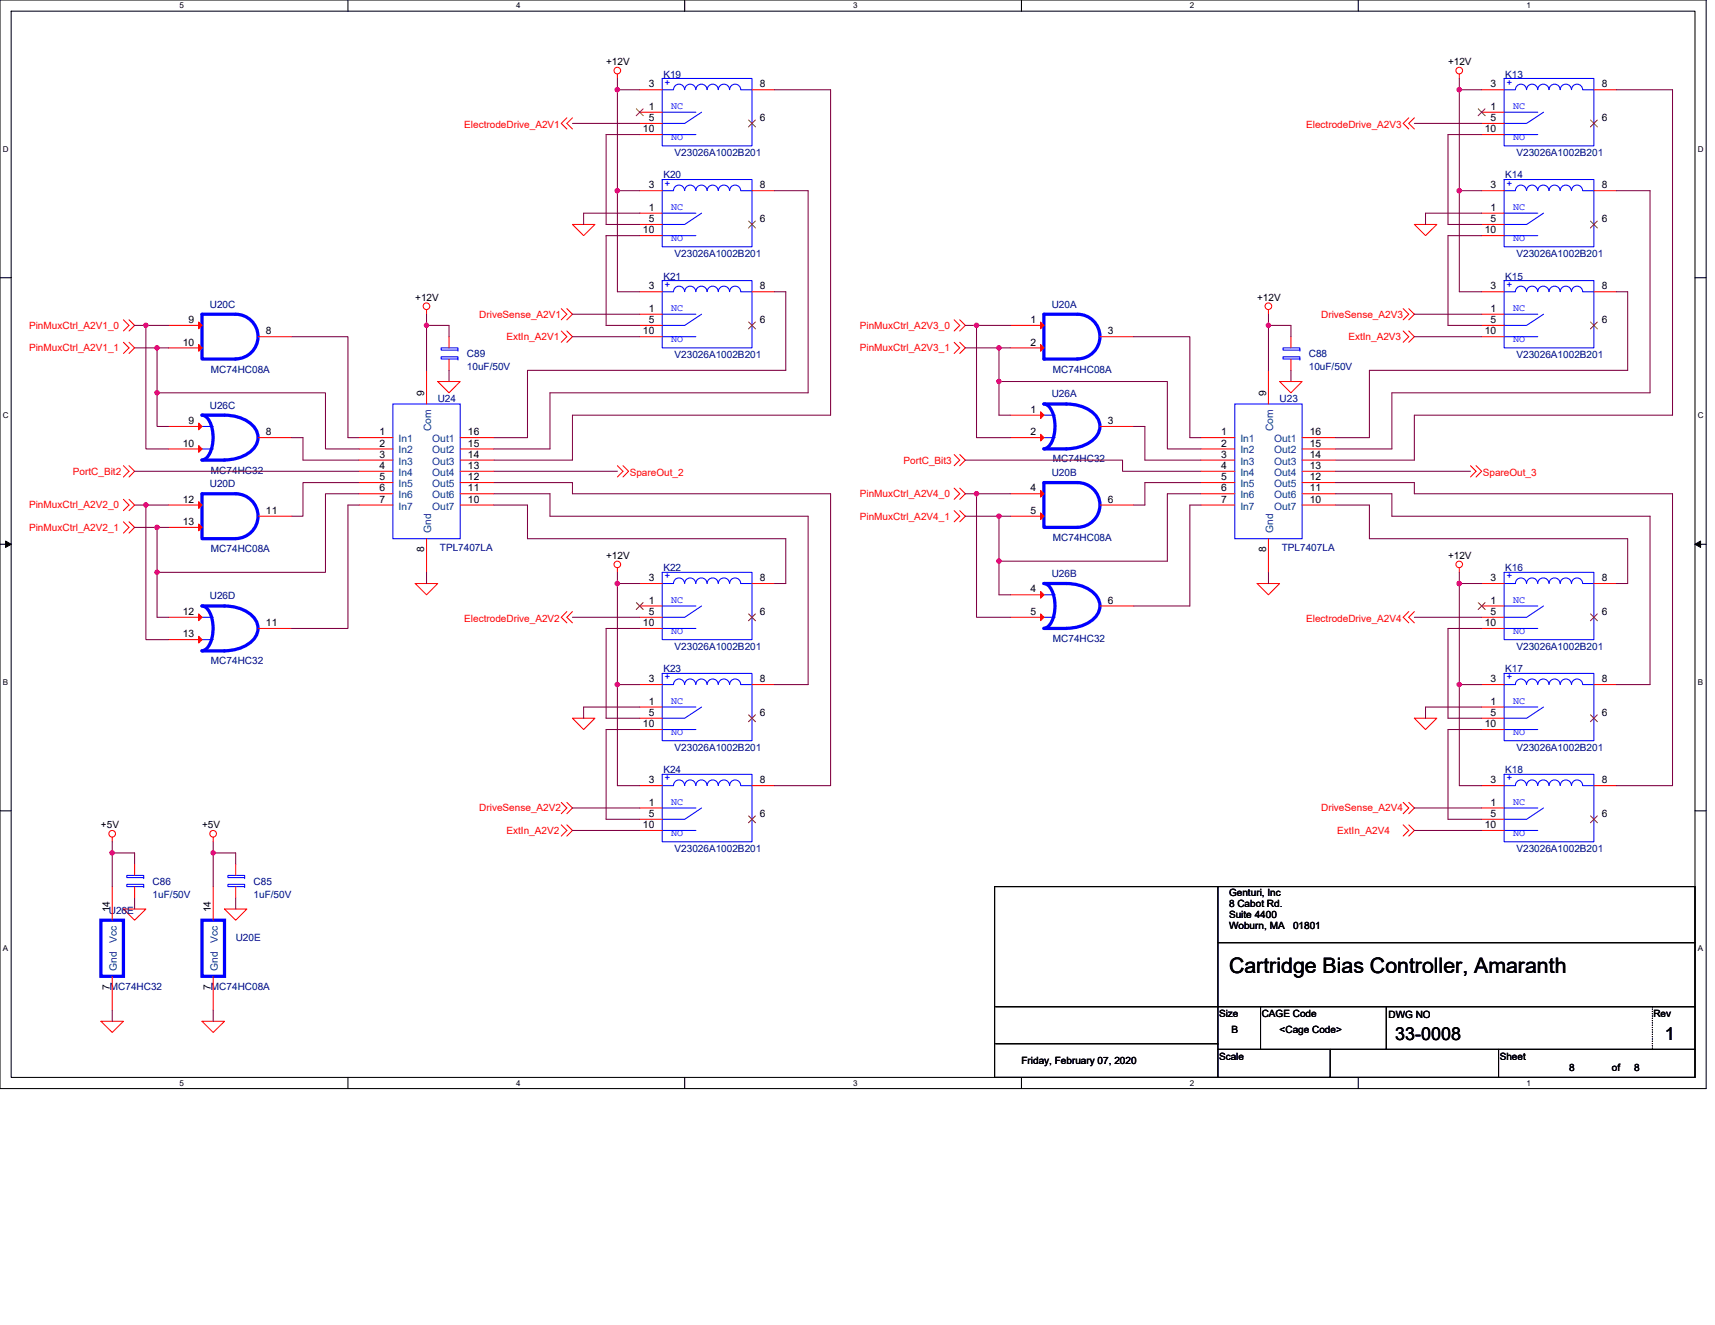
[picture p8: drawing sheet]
<svg xmlns="http://www.w3.org/2000/svg" width="279mm" height="216mm" viewBox="0 0 279 216" stroke-linecap="round" stroke-linejoin="round" font-family="sans-serif">
<path d="M0 0h278v177.4h-278zM1.8 1.8h274.3v173.8h-274.3z" fill="none" stroke="#000" stroke-width=".17"/>
<g fill="#fff">
<path d="M29.3 .2h.7v1.5h-.7z"/>
<path d="M29.3 175.7h.7v1.5h-.7z"/>
</g>
<path d="M56.7 0v1.8M56.7 175.6v1.8" fill="none" stroke="#000" stroke-width=".17"/>
<g fill="#fff">
<path d="M84.1 .2h.7v1.5h-.7z"/>
<path d="M84.1 175.7h.7v1.5h-.7z"/>
</g>
<path d="M111.5 0v1.8M111.5 175.6v1.8" fill="none" stroke="#000" stroke-width=".17"/>
<g fill="#fff">
<path d="M139 .2h.7v1.5h-.7z"/>
<path d="M139 175.7h.7v1.5h-.7z"/>
</g>
<path d="M166.4 0v1.8M166.4 175.6v1.8" fill="none" stroke="#000" stroke-width=".17"/>
<g fill="#fff">
<path d="M193.8 .2h.8v1.5h-.8z"/>
<path d="M193.8 175.7h.8v1.5h-.8z"/>
</g>
<path d="M221.3 0v1.8M221.3 175.6v1.8" fill="none" stroke="#000" stroke-width=".17"/>
<g fill="#fff">
<path d="M248.7 .2h.7v1.5h-.7z"/>
<path d="M248.7 175.7h.7v1.5h-.7z"/>
<path d="M.5 23.5h.9v1.5h-.9z"/>
<path d="M276.6 23.5h1v1.5h-1z"/>
<path d="M.5 67h.9v1.4h-.9z"/>
<path d="M276.6 67h1v1.4h-1z"/>
</g>
<path d="M0 45.3h1.8M276.1 45.3h1.9" fill="none" stroke="#000" stroke-width=".17"/>
<g fill="#fff">
<path d="M.5 110.4h.8v1.5h-.8z"/>
<path d="M276.6 110.4h.9v1.5h-.9z"/>
</g>
<path d="M0 88.7h1.8M276.1 88.7h1.9" fill="none" stroke="#000" stroke-width=".17"/>
<path d="M.9 88.2l.9 .5-.9 .5zM276.1 88.7l1-.5v1z" fill="#000" stroke="#000" stroke-width=".16"/>
<g fill="#fff">
<path d="M.5 153.8h.8v1.5h-.8z"/>
<path d="M276.6 153.8h.9v1.5h-.9z"/>
</g>
<path d="M0 132.1h1.8M276.1 132.1h1.9M162 144.5h114.1v31.1h-114.1zM198.4 153.6h77.7M198.4 144.5v31.1M162.2 170.1h36.2M162.2 164h113.9M198.4 171h77.7M205.4 164v7M216.7 171v4.6M225.8 164v7M244.1 171v4.6" fill="none" stroke="#000" stroke-width=".17"/>
<g fill="none" stroke="#f00" stroke-width=".17">
<path d="M92.4 19.2l-1 .9 1 .9M93.3 19.2l-.9 .9 .9 .9M100.6 12.1v.7M104.2 18.3h3.7M104.2 14.6h3.7M122.5 14.6h3.7M229.5 19.2l-.9 .9 .9 .9M230.4 19.2l-.9 .9 .9 .9M237.7 12.1v.7M241.4 18.3h3.6M241.4 14.6h3.6M259.7 14.6h3.6"/>
<path d="M93.3 36.6h3.6l-1.8 1.8zM104.2 20.1h3.7M104.2 21.9h3.7M104.2 34.7h3.7M104.2 31.1h3.7M104.2 36.6h3.7M104.2 38.4h3.7M122.5 20.1h.1M122.5 36.6h.1M122.5 31.1h3.7M230.4 36.6h3.7l-1.9 1.8zM241.4 34.7h3.6"/>
<path d="M241.4 31.1h3.6M241.4 36.6h3.6M241.4 38.4h3.6M241.4 20.1h3.6M241.4 21.9h3.6M259.7 36.6h.1M259.7 31.1h3.6M259.7 20.1h.1M20.1 52.1l.9 .9-.9 .9M20.1 55.8l.9 .9-.9 .9M21 52.1l.9 .9-.9 .9M21 55.8l.9 .9-.9 .9"/>
<path d="M27.4 53h5.5M27.4 56.7h5.5M42.1 54.9h5.4M69.5 50.5v.7M73.2 58.5v1.8M73.2 54.9v1.8M91.4 50.3l1 .9-1 .9M91.4 53.9l1 1-1 .9M92.4 50.3l.9 .9-.9 .9M92.4 53.9l.9 1-.9 .9M104.2 51.2h3.7M104.2 47.5h3.7"/>
<path d="M104.2 53h3.7M104.2 54.9h3.7M122.5 53h.1M122.5 47.5h3.7M155.4 52.1l1 .9-1 .9M155.4 55.8l1 .9-1 .9M156.4 52.1l.9 .9-.9 .9M156.4 55.8l.9 .9-.9 .9M164.6 53h5.5M164.6 56.7h5.5M179.2 54.9h5.5M206.7 50.5v.7"/>
<path d="M210.3 58.5v1.8M210.3 54.9v1.8M228.6 50.3l.9 .9-.9 .9M228.6 53.9l.9 1-.9 .9M229.5 50.3l.9 .9-.9 .9M229.5 53.9l.9 1-.9 .9M241.4 51.2h3.6M241.4 47.5h3.6M241.4 53h3.6M241.4 54.9h3.6M259.7 53h.1M259.7 47.5h3.6"/>
<path d="M20.1 75.9l.9 .9-.9 .9M21 75.9l.9 .9-.9 .9M27.4 69.5h5.5M27.4 73.2h5.5M42.1 71.3h5.4M58.5 71.3h5.5M58.5 73.2h5.5M58.5 75h5.5M58.5 76.8h5.5M58.5 78.6h5.5M69.5 60.3v5.5M71.3 62.2h3.7l-1.8 1.8z"/>
<path d="M75 78.6h5.5M75 76.8h5.5M75 75h5.5M75 73.2h5.5M75 71.3h5.5M100.6 75.9l.9 .9-.9 .9M101.5 75.9l.9 .9-.9 .9M155.4 79.5l1 1-1 .9M155.4 74.1l1 .9-1 .9M156.4 79.5l.9 1-.9 .9M156.4 74.1l.9 .9-.9 .9M164.6 67.6h5.5"/>
<path d="M164.6 71.3h5.5M179.2 69.5h5.5M195.7 71.3h5.5M195.7 73.2h5.5M195.7 75h5.5M195.7 76.8h5.5M195.7 78.6h5.5M206.7 60.3v5.5M208.5 62.2h3.6l-1.8 1.8zM212.1 78.6h5.5M212.1 76.8h5.5M212.1 75h5.5"/>
<path d="M212.1 73.2h5.5M212.1 71.3h5.5M239.6 75.9l.9 .9-.9 .9M240.5 75.9l.9 .9-.9 .9M20.1 81.4l.9 .9-.9 .9M20.1 85l.9 .9-.9 1M21 81.4l.9 .9-.9 .9M21 85l.9 .9-.9 1M27.4 82.3h5.5M27.4 85.9h5.5M42.1 84.1h5.4M58.5 80.5h5.5"/>
<path d="M58.5 82.3h5.5M67.6 95.1h3.7l-1.8 1.8zM69.5 87.8v5.5M75 82.3h5.5M75 80.5h5.5M92.4 99.7l-1 .9 1 .9M93.3 99.7l-.9 .9 .9 .9M100.6 92.5v.8M104.2 98.7h3.7M104.2 95.1h3.7M122.5 95.1h3.7M155.4 83.2l1 .9-1 .9"/>
<path d="M156.4 83.2l.9 .9-.9 .9M164.6 80.5h5.5M164.6 84.1h5.5M164.6 96.9h5.5M179.2 82.3h5.5M179.2 98.7h5.5M195.7 80.5h5.5M195.7 82.3h5.5M204.8 95.1h3.7l-1.8 1.8zM206.7 87.8v5.5M212.1 82.3h5.5M212.1 80.5h5.5"/>
<path d="M229.5 99.7l-.9 .9 .9 .9M230.4 99.7l-.9 .9 .9 .9M237.7 92.5v.8M241.4 98.7h3.6M241.4 95.1h3.6M259.7 95.1h3.6M27.4 100.6h5.5M27.4 104.2h5.5M42.1 102.4h5.4M93.3 117h3.6l-1.8 1.9zM104.2 115.2h3.7M104.2 111.5h3.7"/>
<path d="M104.2 117h3.7M104.2 118.9h3.7M104.2 100.6h3.7M104.2 102.4h3.7M122.5 117h.1M122.5 111.5h3.7M122.5 100.6h.1M164.6 100.6h5.5M230.4 117h3.7l-1.9 1.9zM241.4 115.2h3.6M241.4 111.5h3.6M241.4 117h3.6"/>
<path d="M241.4 118.9h3.6M241.4 100.6h3.6M241.4 102.4h3.6M259.7 117h.1M259.7 111.5h3.6M259.7 100.6h.1M18.3 136.4v.8M34.7 136.4v.8M91.4 130.7l1 1-1 .9M91.4 134.4l1 .9-1 .9M92.4 130.7l.9 1-.9 .9M92.4 134.4l.9 .9-.9 .9"/>
<path d="M104.2 131.7h3.7M104.2 128h3.7M104.2 133.5h3.7M104.2 135.3h3.7M122.5 133.5h.1M122.5 128h3.7M228.6 130.7l.9 1-.9 .9M228.6 134.4l.9 .9-.9 .9M229.5 130.7l.9 1-.9 .9M229.5 134.4l.9 .9-.9 .9M241.4 131.7h3.6M241.4 128h3.6"/>
<path d="M241.4 133.5h3.6M241.4 135.3h3.6M259.7 133.5h.1M259.7 128h3.6M18.3 144.5v5.4M18.3 159.1v5.5M20.1 148.1h3.7l-1.9 1.8zM21.9 144.5v1.8M21.9 140.8v1.8M34.7 144.5v5.4M34.7 159.1v5.5M36.6 148.1h3.6l-1.8 1.8z"/>
<path d="M38.4 144.5v1.8M38.4 140.8v1.8M16.4 166.4h3.7l-1.8 1.8zM32.9 166.4h3.7l-1.9 1.8z"/>
<circle cx="100.6" cy="11.5" r=".54"/>
<circle cx="237.7" cy="11.5" r=".54"/>
<circle cx="69.5" cy="49.9" r=".54"/>
<circle cx="206.6" cy="49.9" r=".54"/>
<circle cx="100.6" cy="92" r=".54"/>
<circle cx="237.7" cy="92" r=".54"/>
<circle cx="18.3" cy="135.9" r=".54"/>
<circle cx="34.7" cy="135.9" r=".54"/>
</g>
<path d="M269.2 164v7M269.2 171h.1" fill="none" stroke="#000" stroke-width=".17" stroke-dasharray="0 .3"/>
<g fill="none" stroke="#00f" stroke-width=".17">
<path d="M107.9 18.3h5.5M107.9 12.8h14.6v11h-14.6zM107.9 18.3h.1M107.9 14.6h.1M111.5 14.6a.9 .9 0 0 0-.9-.9 .9 .9 0 0 0-.9 .9h-1.8M111.5 14.6a.9 .9 0 0 1 .9-.9 .9 .9 0 0 1 .9 .9 .92 .92 0 0 1 1-.9 .92 .92 0 0 1 .9 .9M114.3 18.3l-2.8 1.8h-3.6M115.2 14.6a.9 .9 0 0 1 .9-.9 .9 .9 0 0 1 .9 .9 .92 .92 0 0 1 .9-.9 .92 .92 0 0 1 1 .9M118.9 14.6a.91 .91 0 0 1 .9-.9 .91 .91 0 0 1 .9 .9h1.8M122.5 14.6h.1M122.5 18.3h.1M245 18.3h5.5"/>
<path d="M245 12.8h14.7v11h-14.7zM245 18.3h.1M245 14.6h.1M251.5 18.3l-2.8 1.8h-3.7M257.8 14.6a.91 .91 0 0 0-.9-.9 .91 .91 0 0 0-.9 .9 .92 .92 0 0 0-.9-.9 .92 .92 0 0 0-.9 .9 .91 .91 0 0 0-.9-.9 .91 .91 0 0 0-1 .9 .92 .92 0 0 0-.9-.9 .92 .92 0 0 0-.9 .9 .91 .91 0 0 0-.9-.9 .91 .91 0 0 0-.9 .9 .9 .9 0 0 0-.9-.9 .9 .9 0 0 0-.9 .9h-1.9M257.9 14.6h1.8M259.7 14.6h.1M259.7 18.3h.1M107.9 21.9h5.5M107.9 20.1h.1M107.9 21.9h.1M107.9 34.7h5.5"/>
<path d="M107.9 29.3h14.6v10.9h-14.6zM107.9 38.4h5.5M107.9 34.7h.1M107.9 31.1h.1M107.9 36.6h.1M107.9 38.4h.1M107.9 31.1h1.8M109.7 31.1a.9 .9 0 0 1 .9-.9 .9 .9 0 0 1 .9 .9M111.5 31.1a.9 .9 0 0 1 .9-.9 .9 .9 0 0 1 .9 .9 .92 .92 0 0 1 1-.9 .92 .92 0 0 1 .9 .9M114.3 34.7l-2.8 1.9h-3.6M115.2 31.1a.9 .9 0 0 1 .9-.9 .9 .9 0 0 1 .9 .9 .92 .92 0 0 1 .9-.9 .92 .92 0 0 1 1 .9M118.9 31.1a.9 .9 0 0 1 .9-.9 .9 .9 0 0 1 .9 .9"/>
<path d="M120.7 31.1h1.8M122.5 31.1h.1M122.5 34.7h.1M245 31.1h1.9M245 34.7h5.5M245 29.3h14.7v10.9h-14.7zM245 38.4h5.5M245 34.7h.1M245 31.1h.1M245 36.6h.1M245 38.4h.1M245 21.9h5.5"/>
<path d="M245 20.1h.1M245 21.9h.1M246.9 31.1a.9 .9 0 0 1 .9-.9 .9 .9 0 0 1 .9 .9 .91 .91 0 0 1 .9-.9 .91 .91 0 0 1 .9 .9 .92 .92 0 0 1 .9-.9 .92 .92 0 0 1 .9 .9 .91 .91 0 0 1 1-.9 .91 .91 0 0 1 .9 .9 .92 .92 0 0 1 .9-.9 .92 .92 0 0 1 .9 .9 .91 .91 0 0 1 .9-.9 .91 .91 0 0 1 .9 .9M251.5 34.7l-2.8 1.9h-3.7M257.9 31.1h1.8M259.7 31.1h.1M259.7 34.7h.1M71.9 58.1h2.7v.4h-2.7zM71.9 56.7h2.7v.3h-2.7zM73.2 56.7h.1M73.2 58.5h.1M74.6 58.5h.1"/>
<path d="M74.6 57h.1M107.9 51.2h5.5M107.9 45.7h14.6v11h-14.6zM107.9 54.9h5.5M107.9 51.2h.1M107.9 47.5h.1M107.9 53h.1M107.9 54.9h.1M111.5 47.5a.9 .9 0 0 0-.9-.9 .9 .9 0 0 0-.9 .9h-1.8M111.5 47.5a.9 .9 0 0 1 .9-.9 .9 .9 0 0 1 .9 .9 .92 .92 0 0 1 1-.9 .92 .92 0 0 1 .9 .9M114.3 51.2l-2.8 1.8h-3.6M115.2 47.5a.9 .9 0 0 1 .9-.9 .9 .9 0 0 1 .9 .9 .92 .92 0 0 1 .9-.9 .92 .92 0 0 1 1 .9"/>
<path d="M118.9 47.5a.91 .91 0 0 1 .9-.9 .91 .91 0 0 1 .9 .9h1.8M122.5 47.5h.1M122.5 51.2h.1M209 58.1h2.8v.4h-2.8zM209 56.7h2.8v.3h-2.8zM210.3 56.7h.1M210.3 58.5h.1M211.8 58.5h.1M211.8 57h.1M245 51.2h5.5M245 45.7h14.7v11h-14.7zM245 54.9h5.5"/>
<path d="M245 51.2h.1M245 47.5h.1M245 53h.1M245 54.9h.1M251.5 51.2l-2.8 1.8h-3.7M257.8 47.5a.91 .91 0 0 0-.9-.9 .91 .91 0 0 0-.9 .9 .92 .92 0 0 0-.9-.9 .92 .92 0 0 0-.9 .9 .91 .91 0 0 0-.9-.9 .91 .91 0 0 0-1 .9 .92 .92 0 0 0-.9-.9 .92 .92 0 0 0-.9 .9 .91 .91 0 0 0-.9-.9 .91 .91 0 0 0-.9 .9 .9 .9 0 0 0-.9-.9 .9 .9 0 0 0-.9 .9h-1.9M257.9 47.5h1.8M259.7 47.5h.1M259.7 51.2h.1M32.9 73.2h1.8M32.9 69.5h1.8M64 65.8h11v22h-11z"/>
<path d="M170.1 67.6h1.8M170.1 71.3h1.8M201.2 65.8h10.9v22h-10.9zM107.9 98.7h5.5M107.9 93.3h14.6v10.9h-14.6zM107.9 98.7h.1M107.9 95.1h.1M111.5 95.1a.9 .9 0 0 0-.9-.9 .9 .9 0 0 0-.9 .9h-1.8M111.5 95.1a.9 .9 0 0 1 .9-.9 .9 .9 0 0 1 .9 .9 .92 .92 0 0 1 1-.9 .92 .92 0 0 1 .9 .9M114.3 98.7l-2.8 1.9h-3.6M115.2 95.1a.9 .9 0 0 1 .9-.9 .9 .9 0 0 1 .9 .9 .92 .92 0 0 1 .9-.9 .92 .92 0 0 1 1 .9M118.9 95.1a.91 .91 0 0 1 .9-.9 .91 .91 0 0 1 .9 .9h1.8"/>
<path d="M122.5 95.1h.1M122.5 98.7h.1M170.1 96.9h1.8M245 98.7h5.5M245 93.3h14.7v10.9h-14.7zM245 98.7h.1M245 95.1h.1M251.5 98.7l-2.8 1.9h-3.7M257.8 95.1a.91 .91 0 0 0-.9-.9 .91 .91 0 0 0-.9 .9 .92 .92 0 0 0-.9-.9 .92 .92 0 0 0-.9 .9 .91 .91 0 0 0-.9-.9 .91 .91 0 0 0-1 .9 .92 .92 0 0 0-.9-.9 .92 .92 0 0 0-.9 .9 .91 .91 0 0 0-.9-.9 .91 .91 0 0 0-.9 .9 .9 .9 0 0 0-.9-.9 .9 .9 0 0 0-.9 .9h-1.9M257.9 95.1h1.8M259.7 95.1h.1M259.7 98.7h.1"/>
<path d="M32.9 100.6h1.8M32.9 104.2h1.8M107.9 115.2h5.5M107.9 109.7h14.6v11h-14.6zM107.9 118.9h5.5M107.9 115.2h.1M107.9 111.5h.1M107.9 117h.1M107.9 118.9h.1M107.9 102.4h5.5M107.9 100.6h.1M107.9 102.4h.1"/>
<path d="M107.9 111.5h1.8M109.7 111.5a.9 .9 0 0 1 .9-.9 .9 .9 0 0 1 .9 .9M111.5 111.5a.9 .9 0 0 1 .9-.9 .9 .9 0 0 1 .9 .9 .92 .92 0 0 1 1-.9 .92 .92 0 0 1 .9 .9M114.3 115.2l-2.8 1.8h-3.6M115.2 111.5a.9 .9 0 0 1 .9-.9 .9 .9 0 0 1 .9 .9 .92 .92 0 0 1 .9-.9 .92 .92 0 0 1 1 .9M118.9 111.5a.9 .9 0 0 1 .9-.9 .9 .9 0 0 1 .9 .9M120.7 111.5h1.8M122.5 111.5h.1M122.5 115.2h.1M170.1 100.6h1.8M245 111.5h1.9M245 115.2h5.5"/>
<path d="M245 109.7h14.7v11h-14.7zM245 118.9h5.5M245 115.2h.1M245 111.5h.1M245 117h.1M245 118.9h.1M245 102.4h5.5M245 100.6h.1M245 102.4h.1M246.9 111.5a.9 .9 0 0 1 .9-.9 .9 .9 0 0 1 .9 .9 .91 .91 0 0 1 .9-.9 .91 .91 0 0 1 .9 .9 .92 .92 0 0 1 .9-.9 .92 .92 0 0 1 .9 .9 .91 .91 0 0 1 1-.9 .91 .91 0 0 1 .9 .9 .92 .92 0 0 1 .9-.9 .92 .92 0 0 1 .9 .9 .91 .91 0 0 1 .9-.9 .91 .91 0 0 1 .9 .9M251.5 115.2l-2.8 1.8h-3.7M257.9 111.5h1.8"/>
<path d="M259.7 111.5h.1M259.7 115.2h.1M107.9 131.7h5.5M107.9 126.2h14.6v11h-14.6zM107.9 135.3h5.5M107.9 131.7h.1M107.9 128h.1M107.9 133.5h.1M107.9 135.3h.1M111.5 128a.9 .9 0 0 0-.9-.9 .9 .9 0 0 0-.9 .9h-1.8M111.5 128a.9 .9 0 0 1 .9-.9 .9 .9 0 0 1 .9 .9 .92 .92 0 0 1 1-.9 .92 .92 0 0 1 .9 .9M114.3 131.7l-2.8 1.8h-3.6"/>
<path d="M115.2 128a.9 .9 0 0 1 .9-.9 .9 .9 0 0 1 .9 .9 .92 .92 0 0 1 .9-.9 .92 .92 0 0 1 1 .9M118.9 128a.91 .91 0 0 1 .9-.9 .91 .91 0 0 1 .9 .9h1.8M122.5 128h.1M122.5 131.7h.1M245 131.7h5.5M245 126.2h14.7v11h-14.7zM245 135.3h5.5M245 131.7h.1M245 128h.1M245 133.5h.1M245 135.3h.1M251.5 131.7l-2.8 1.8h-3.7"/>
<path d="M257.8 128a.91 .91 0 0 0-.9-.9 .91 .91 0 0 0-.9 .9 .92 .92 0 0 0-.9-.9 .92 .92 0 0 0-.9 .9 .91 .91 0 0 0-.9-.9 .91 .91 0 0 0-1 .9 .92 .92 0 0 0-.9-.9 .92 .92 0 0 0-.9 .9 .91 .91 0 0 0-.9-.9 .91 .91 0 0 0-.9 .9 .9 .9 0 0 0-.9-.9 .9 .9 0 0 0-.9 .9h-1.9M257.9 128h1.8M259.7 128h.1M259.7 131.7h.1M20.7 144.1h2.7v.4h-2.7zM20.7 142.6h2.7v.4h-2.7zM21.9 142.6h.1M21.9 144.5h.1M23.4 144.5h.1M23.4 143h.1M37.1 144.1h2.8v.4h-2.8zM37.1 142.6h2.8v.4h-2.8z"/>
<path d="M38.4 142.6h.1M38.4 144.5h.1M39.9 144.5h.1M39.9 143h.1"/>
</g>
<g fill="none" stroke="#804000" stroke-width=".16">
<path d="M103.7 17.7l1.1 1.2M104.8 17.7l-1.1 1.2M122 19.6l1.1 1.1M123.1 19.6l-1.2 1.1M240.8 17.7l1.2 1.2M241.9 17.7l-1.1 1.2M259.1 19.6l1.1 1.1M260.2 19.6l-1.1 1.1M122 36l1.1 1.1M123.1 36l-1.2 1.1M259.1 36l1.1 1.1M260.2 36l-1.1 1.1"/>
<path d="M122 52.5l1.1 1.1M123.1 52.5l-1.2 1.1M259.1 52.5l1.1 1.1M260.2 52.5l-1.1 1.1M103.7 98.2l1.1 1.1M104.8 98.2l-1.1 1.1M240.8 98.2l1.2 1.1M241.9 98.2l-1.1 1.1M122 116.5l1.1 1.1M122 100l1.1 1.2M123.1 116.5l-1.2 1.1M123.1 100l-1.2 1.2"/>
<path d="M259.1 116.5l1.1 1.1M259.1 100l1.1 1.2M260.2 116.5l-1.1 1.1M260.2 100l-1.1 1.2M122 132.9l1.1 1.2M123.1 132.9l-1.2 1.2M259.1 132.9l1.1 1.2M260.2 132.9l-1.1 1.2"/>
</g>
<g fill="none" stroke="#00f" stroke-width=".53">
<path d="M38.4 51.2a3.6 3.6 0 0 1 3.6 3.6 3.6 3.6 0 0 1-3.6 3.7M38.4 51.2h-5.5v7.3h5.5M170.1 51.2h5.4a3.7 3.7 0 0 1 3.7 3.6 3.7 3.7 0 0 1-3.6 3.7h-5.5zM32.9 75a1.85 1.85 0 0 0 1.4-1.4 5.9 5.9 0 0 0-.6-5.6l-.4-.3-.4-.1a14.2 14.2 0 0 1 6.4 .5 3.7 3.7 0 0 1 2.7 3.2 3.7 3.7 0 0 1-2.7 3.1l-1.8 .5-.9 .1M32.9 75h3.7M170.1 65.8a1.8 1.8 0 0 1 1.4 1.4 5.9 5.9 0 0 1-.7 5.5l-.3 .3-.4 .1M170.1 65.8h3.6M170.1 73.2h3.6M173.7 65.8a6 6 0 0 1 5.2 2.4 2.75 2.75 0 0 1-1 3.6 6.8 6.8 0 0 1-4.2 1.3M32.9 98.7h3.7a6 6 0 0 1 5.1 2.4 2.75 2.75 0 0 1-1 3.6 6.9 6.9 0 0 1-4.1 1.4h-3.7a1.95 1.95 0 0 0 1.4-1.4 5.9 5.9 0 0 0-.6-5.6l-.4-.3zM38.4 80.5a3.7 3.7 0 0 1 3.6 3.6 3.7 3.7 0 0 1-3.6 3.7M38.4 80.5h-5.5v7.3h5.5"/>
<path d="M170.1 95.1a1.8 1.8 0 0 1 1.4 1.3 5.9 5.9 0 0 1-.7 5.6l-.3 .3-.4 .1M170.1 95.1h3.6M173.7 95.1a6 6 0 0 1 5.2 2.4 2.75 2.75 0 0 1-1 3.6 6.8 6.8 0 0 1-4.2 1.3M175.5 85.9a3.6 3.6 0 0 0 3.7-3.6 3.6 3.6 0 0 0-3.6-3.7h-5.5v7.3h5.5M170.1 102.4h3.6M16.4 149.9h3.7v9.2h-3.7zM32.9 149.9h3.7v9.2h-3.7z"/>
</g>
<g fill="#f00" stroke="#f00" stroke-width=".17">
<path d="M32.4 52.5l.5 .5-.5 .6z"/>
<path d="M32.4 56.1l.5 .6-.5 .5z"/>
<path d="M32.4 81.7l.5 .6-.5 .5z"/>
<path d="M32.4 85.4l.5 .5-.5 .6z"/>
<path d="M169.5 67.1l.6 .5-.6 .6z"/>
<path d="M169.5 70.8l.6 .5-.6 .6z"/>
<path d="M32.4 100l.5 .6-.5 .5z"/>
<path d="M32.4 103.7l.5 .5-.5 .6z"/>
<path d="M32.4 68.9l.5 .6-.5 .5z"/>
<path d="M32.4 72.6l.5 .6-.5 .5z"/>
<path d="M169.5 52.5l.6 .5-.6 .6z"/>
<path d="M169.5 56.1l.6 .6-.6 .5z"/>
<path d="M169.5 79.9l.6 .6-.6 .5z"/>
<path d="M169.5 83.6l.6 .5-.6 .6z"/>
<path d="M169.5 96.4l.6 .5-.6 .6z"/>
<path d="M169.5 100l.6 .6-.6 .5z"/>
</g>
<g fill="none" stroke="#800040" stroke-width=".17">
<path d="M100.6 12.8v1.8M100.6 14.6v16.5M100.6 14.6h3.6M126.2 14.6h9.1v53h-42v7.4h-12.8M237.7 14.6h3.7M237.7 12.8v1.8M237.7 14.6v16.5M263.3 14.6h9.2v53h-42.1v7.4h-12.8M93.3 20.1h10.9M100.6 31.1v16.4h3.6M100.6 31.1h3.6M104.2 21.9h-5.5v14.7h5.5"/>
<path d="M104.2 34.7h-9.1v1.9M104.2 38.4h-5.5v14.6h5.5M126.2 31.1h5.5v32.9h-42.1v9.2h-9.1M230.4 20.1h11M237.7 31.1v16.4h3.7M237.7 31.1h3.7M241.4 21.9h-5.5v14.7h5.5M241.4 34.7h-9.2v1.9M241.4 38.4h-5.5v14.6h5.5M263.3 31.1h5.5v32.9h-42v9.2h-9.2M21.9 53h1.9M21.9 56.7h3.7"/>
<path d="M23.8 53v20.2h3.6M23.8 53h3.6M25.6 56.7v7.3h27.4v9.2h5.5M25.6 56.7h1.8M47.5 54.9h9.2v16.4h1.8M69.5 53v7.3M69.5 53h3.7v1.9M69.5 51.2v1.8M93.3 54.9h10.9M93.3 51.2h10.9M126.2 47.5h1.8v12.8h-42.1v11h-5.4M157.3 53h1.8"/>
<path d="M157.3 56.7h5.5M159.1 53v18.3h5.5M159.1 53h5.5M162.8 56.7v5.5M162.8 56.7h1.8M184.7 54.9h9.1v16.4h1.9M206.7 51.2v1.8M206.7 53h3.6v1.9M206.7 53v7.3M230.4 51.2h11M230.4 54.9h11M263.3 47.5h1.9v12.8h-42.1v11h-5.5"/>
<path d="M21.9 76.8h36.6M25.6 64v5.5h1.8M47.5 71.3h1.9v3.7h9.1M58.5 78.6h-9.1v5.5h-1.9M73.2 60.3v1.9M80.5 76.8h20.1M80.5 78.6h12.8v1.9h42v47.5h-9.1M157.3 75h25.6v1.8h12.8M162.8 62.2h27.4v11h5.5M162.8 62.2v5.4h1.8M184.7 69.5h1.8v5.5h9.2M195.7 78.6h-9.2v3.7h-1.8"/>
<path d="M210.3 60.3v1.9M217.6 76.8h22M217.6 78.6h12.8v1.9h42.1v47.5h-9.2M21.9 82.3h1.9M21.9 85.9h3.7M23.8 82.3h3.6M23.8 82.3v21.9h3.6M25.6 85.9v7.4M25.6 85.9h1.8M25.6 93.3v7.3h1.8M58.5 80.5h-5.5v12.8h-27.4M58.5 82.3h-1.8v20.1h-9.2"/>
<path d="M69.5 93.3v1.8M80.5 80.5h9.1v3.6h42.1v27.4h-5.5M80.5 82.3h5.4v5.5h42.1v7.3h-1.8M100.6 93.3v1.8M100.6 95.1v16.4M100.6 95.1h3.6M157.3 80.5h1.8M157.3 84.1h5.5M159.1 80.5v20.1h5.5M159.1 80.5h5.5M162.8 91.4v5.5h1.8M162.8 84.1v7.3"/>
<path d="M162.8 84.1h1.8M195.7 80.5h-5.5v10.9h-27.4M195.7 82.3h-1.9v16.4h-9.1M206.7 93.3v1.8M217.6 82.3h5.5v5.5h42.1v7.3h-1.9M217.6 80.5h9.2v3.6h42v27.4h-5.5M237.7 95.1v16.4M237.7 95.1h3.7M237.7 93.3v1.8M93.3 100.6h10.9M100.6 111.5v16.5h3.6M100.6 111.5h3.6"/>
<path d="M104.2 102.4h-5.5v14.6h5.5M104.2 115.2h-9.1v1.8M104.2 118.9h-5.5v14.6h5.5M230.4 100.6h11M237.7 111.5v16.5h3.7M237.7 111.5h3.7M241.4 102.4h-5.5v14.6h5.5M241.4 115.2h-9.2v1.8M241.4 118.9h-5.5v14.6h5.5M18.3 137.2v1.8M18.3 139h3.6v1.8M18.3 139v5.5"/>
<path d="M34.7 139h3.7v1.8M34.7 137.2v1.8M34.7 139v5.5M93.3 131.7h10.9M93.3 135.3h10.9M230.4 131.7h11M230.4 135.3h11M21.9 146.3v1.8M38.4 146.3v1.8M18.3 164.6v1.8M34.7 164.6v1.8"/>
</g>
<g fill="#f0f" stroke="#f0f" stroke-width=".17">
<circle cx="18.3" cy="139" r=".36"/>
<circle cx="34.7" cy="139" r=".35"/>
<circle cx="237.7" cy="14.6" r=".36"/>
<circle cx="237.7" cy="31.1" r=".36"/>
<circle cx="206.6" cy="53" r=".35"/>
<circle cx="237.7" cy="95.1" r=".36"/>
<circle cx="237.7" cy="111.5" r=".36"/>
<circle cx="100.6" cy="14.6" r=".36"/>
<circle cx="100.6" cy="31.1" r=".36"/>
<circle cx="69.5" cy="53" r=".35"/>
<circle cx="100.6" cy="95.1" r=".36"/>
<circle cx="100.6" cy="111.5" r=".36"/>
<circle cx="162.7" cy="62.2" r=".35"/>
<circle cx="162.7" cy="56.7" r=".35"/>
<circle cx="159.1" cy="53" r=".36"/>
<circle cx="162.7" cy="91.4" r=".36"/>
<circle cx="162.7" cy="84.1" r=".35"/>
<circle cx="159.1" cy="80.4" r=".36"/>
<circle cx="25.6" cy="56.7" r=".35"/>
<circle cx="25.6" cy="64" r=".36"/>
<circle cx="23.8" cy="53" r=".35"/>
<circle cx="25.6" cy="85.9" r=".36"/>
<circle cx="25.6" cy="93.2" r=".35"/>
<circle cx="23.8" cy="82.3" r=".36"/>
</g>
<text font-size="3.5" x="200.2" y="158.6">Cartridge Bias Controller, Amaranth</text>
<g font-size="2.9">
<text x="227.3" y="169.4">33-0008</text>
<text x="271.2" y="169.4">1</text>
</g>
<g font-size="1.7">
<text x="105.7" y="17.9">1</text>
<text x="105.7" y="14.2">3</text>
<text x="123.8" y="14.2">8</text>
<text x="242.8" y="17.9">1</text>
<text x="242.8" y="14.2">3</text>
<text x="260.9" y="14.2">8</text>
<text x="104.8" y="21.5">10</text>
<text x="105.7" y="19.7">5</text>
<text x="123.8" y="19.7">6</text>
<text x="241.9" y="21.5">10</text>
<text x="242.8" y="19.7">5</text>
<text x="260.9" y="19.7">6</text>
<text x="105.7" y="34.4">1</text>
<text x="105.7" y="30.7">3</text>
<text x="123.8" y="30.7">8</text>
<text x="242.8" y="34.4">1</text>
<text x="242.8" y="30.7">3</text>
<text x="260.9" y="30.7">8</text>
<text x="104.8" y="38">10</text>
<text x="105.7" y="36.2">5</text>
<text x="123.8" y="36.2">6</text>
<text x="241.9" y="38">10</text>
<text x="242.8" y="36.2">5</text>
<text x="260.9" y="36.2">6</text>
<text x="105.7" y="47.2">3</text>
<text x="123.8" y="47.2">8</text>
<text x="242.8" y="47.2">3</text>
<text x="260.9" y="47.2">8</text>
<text x="30.7" y="52.6">9</text>
<text x="105.7" y="50.8">1</text>
<text x="105.7" y="52.6">5</text>
<text x="123.8" y="52.6">6</text>
<text x="167.9" y="52.6">1</text>
<text x="242.8" y="50.8">1</text>
<text x="242.8" y="52.6">5</text>
<text x="260.9" y="52.6">6</text>
<text x="29.8" y="56.3">10</text>
<text x="43.3" y="54.5">8</text>
<text x="104.8" y="54.5">10</text>
<text x="167.9" y="56.3">2</text>
<text x="180.5" y="54.5">3</text>
<text x="241.9" y="54.5">10</text>
<text x="69.1" y="64.6" transform="rotate(-90 69.1 64.6)">9</text>
<text x="206.3" y="64.6" transform="rotate(-90 206.3 64.6)">9</text>
<text x="30.7" y="69.1">9</text>
<text x="43.3" y="70.9">8</text>
<text x="61.8" y="70.9">1</text>
<text x="76.2" y="70.9">16</text>
<text x="167.9" y="67.3">1</text>
<text x="167.9" y="70.9">2</text>
<text x="180.5" y="69.1">3</text>
<text x="199" y="70.9">1</text>
<text x="213.4" y="70.9">16</text>
<text x="29.8" y="72.8">10</text>
<text x="61.8" y="72.8">2</text>
<text x="61.8" y="74.6">3</text>
<text x="61.8" y="76.4">4</text>
<text x="76.2" y="76.4">13</text>
<text x="76.2" y="74.6">14</text>
<text x="76.2" y="72.8">15</text>
<text x="199" y="72.8">2</text>
<text x="199" y="74.6">3</text>
<text x="199" y="76.4">4</text>
<text x="213.4" y="76.4">13</text>
<text x="213.4" y="74.6">14</text>
<text x="213.4" y="72.8">15</text>
<text x="29.8" y="81.9">12</text>
<text x="43.3" y="83.7">11</text>
<text x="61.8" y="78.3">5</text>
<text x="61.8" y="80.1">6</text>
<text x="61.8" y="81.9">7</text>
<text x="76.2" y="81.9">10</text>
<text x="76.2" y="80.1">11</text>
<text x="76.2" y="78.3">12</text>
<text x="167.9" y="80.1">4</text>
<text x="167.9" y="83.7">5</text>
<text x="180.5" y="81.9">6</text>
<text x="199" y="78.3">5</text>
<text x="199" y="80.1">6</text>
<text x="199" y="81.9">7</text>
<text x="213.4" y="81.9">10</text>
<text x="213.4" y="80.1">11</text>
<text x="213.4" y="78.3">12</text>
<text x="29.8" y="85.6">13</text>
<text x="69.1" y="90" transform="rotate(-90 69.1 90)">8</text>
<text x="206.3" y="90" transform="rotate(-90 206.3 90)">8</text>
<text x="105.7" y="94.7">3</text>
<text x="123.8" y="94.7">8</text>
<text x="242.8" y="94.7">3</text>
<text x="260.9" y="94.7">8</text>
<text x="29.8" y="100.2">12</text>
<text x="105.7" y="98.4">1</text>
<text x="105.7" y="100.2">5</text>
<text x="123.8" y="100.2">6</text>
<text x="167.9" y="96.5">4</text>
<text x="167.9" y="100.2">5</text>
<text x="180.5" y="98.4">6</text>
<text x="242.8" y="98.4">1</text>
<text x="242.8" y="100.2">5</text>
<text x="260.9" y="100.2">6</text>
<text x="29.8" y="103.8">13</text>
<text x="43.3" y="102">11</text>
<text x="104.8" y="102">10</text>
<text x="241.9" y="102">10</text>
<text x="105.7" y="111.2">3</text>
<text x="123.8" y="111.2">8</text>
<text x="242.8" y="111.2">3</text>
<text x="260.9" y="111.2">8</text>
<text x="104.8" y="118.5">10</text>
<text x="105.7" y="114.8">1</text>
<text x="105.7" y="116.6">5</text>
<text x="123.8" y="116.6">6</text>
<text x="241.9" y="118.5">10</text>
<text x="242.8" y="114.8">1</text>
<text x="242.8" y="116.6">5</text>
<text x="260.9" y="116.6">6</text>
<text x="105.7" y="131.3">1</text>
<text x="105.7" y="127.6">3</text>
<text x="123.8" y="127.6">8</text>
<text x="242.8" y="131.3">1</text>
<text x="242.8" y="127.6">3</text>
<text x="260.9" y="127.6">8</text>
<text x="104.8" y="134.9">10</text>
<text x="105.7" y="133.1">5</text>
<text x="123.8" y="133.1">6</text>
<text x="241.9" y="134.9">10</text>
<text x="242.8" y="133.1">5</text>
<text x="260.9" y="133.1">6</text>
<text x="17.9" y="148.7" transform="rotate(-90 17.9 148.7)">14</text>
<text x="34.4" y="148.7" transform="rotate(-90 34.4 148.7)">14</text>
<text x="17.9" y="161.3" transform="rotate(-90 17.9 161.3)">7</text>
<text x="34.4" y="161.3" transform="rotate(-90 34.4 161.3)">7</text>
</g>
<g font-size="1.7" fill="#004080">
<text x="70.3" y="70.3" transform="rotate(-90 70.3 70.3)">Com</text>
<text x="207.4" y="70.3" transform="rotate(-90 207.4 70.3)">Com</text>
<text x="64.9" y="72.1">In1</text>
<text x="64.9" y="73.9">In2</text>
<text x="64.9" y="75.7">In3</text>
<text x="64.9" y="77.5">In4</text>
<text x="70.4" y="77.5">Out4</text>
<text x="70.4" y="75.7">Out3</text>
<text x="70.4" y="73.9">Out2</text>
<text x="70.4" y="72.1">Out1</text>
<text x="202.1" y="72.1">In1</text>
<text x="202.1" y="73.9">In2</text>
<text x="202.1" y="75.7">In3</text>
<text x="202.1" y="77.5">In4</text>
<text x="207.6" y="77.5">Out4</text>
<text x="207.6" y="75.7">Out3</text>
<text x="207.6" y="73.9">Out2</text>
<text x="207.6" y="72.1">Out1</text>
<text x="64.9" y="79.4">In5</text>
<text x="64.9" y="81.2">In6</text>
<text x="64.9" y="83">In7</text>
<text x="70.4" y="83">Out7</text>
<text x="70.4" y="81.2">Out6</text>
<text x="70.4" y="79.4">Out5</text>
<text x="202.1" y="79.4">In5</text>
<text x="202.1" y="81.2">In6</text>
<text x="202.1" y="83">In7</text>
<text x="207.6" y="83">Out7</text>
<text x="207.6" y="81.2">Out6</text>
<text x="207.6" y="79.4">Out5</text>
<text x="70.3" y="86.9" transform="rotate(-90 70.3 86.9)">Gnd</text>
<text x="207.4" y="86.9" transform="rotate(-90 207.4 86.9)">Gnd</text>
<text x="19" y="153.7" transform="rotate(-90 19 153.7)">Vcc</text>
<text x="35.5" y="153.7" transform="rotate(-90 35.5 153.7)">Vcc</text>
<text x="19" y="158.2" transform="rotate(-90 19 158.2)">Gnd</text>
<text x="35.5" y="158.2" transform="rotate(-90 35.5 158.2)">Gnd</text>
</g>
<g font-size="1.6">
<text x="98.7" y="10.6">+12V</text>
<text x="235.9" y="10.6">+12V</text>
<text x="67.6" y="49">+12V</text>
<text x="204.8" y="49">+12V</text>
<text x="98.7" y="91.1">+12V</text>
<text x="235.9" y="91.1">+12V</text>
<text x="16.4" y="135">+5V</text>
<text x="32.9" y="135">+5V</text>
<text x="200.2" y="145.9">Genturi, Inc</text>
<text x="200.2" y="147.8">8 Cabot Rd.</text>
<text x="200.2" y="149.6">Suite 4400</text>
<text x="200.2" y="151.4">Woburn, MA</text>
<text x="210.7" y="151.4">01801</text>
<text x="198.6" y="165.7">Size</text>
<text x="205.5" y="165.7">CAGE Code</text>
<text x="226.2" y="165.9">DWG NO</text>
<text x="269.4" y="165.7">Rev</text>
<text x="166.4" y="173.4">Friday, February 07, 2020</text>
<text x="198.6" y="172.7">Scale</text>
<text x="200.6" y="168.3">B</text>
<text x="208.5" y="168.3">&lt;Cage Code&gt;</text>
<text x="244.3" y="172.7">Sheet</text>
<text x="255.7" y="174.5">8</text>
<text x="262.6" y="174.5">of</text>
<text x="266.3" y="174.5">8</text>
</g>
<g font-size="1.6" fill="#000080">
<text x="108.1" y="12.6">K19</text>
<text x="245.2" y="12.6">K13</text>
<text x="108.1" y="29.1">K20</text>
<text x="109.9" y="25.4">V23026A1002B201</text>
<text x="245.2" y="29.1">K14</text>
<text x="247.1" y="25.4">V23026A1002B201</text>
<text x="109.9" y="41.9">V23026A1002B201</text>
<text x="247.1" y="41.9">V23026A1002B201</text>
<text x="108.1" y="45.6">K21</text>
<text x="245.2" y="45.6">K15</text>
<text x="34.2" y="50.1">U20C</text>
<text x="171.3" y="50.1">U20A</text>
<text x="76.1" y="58.2">C89</text>
<text x="109.9" y="58.4">V23026A1002B201</text>
<text x="213.2" y="58.2">C88</text>
<text x="247.1" y="58.4">V23026A1002B201</text>
<text x="34.4" y="60.7">MC74HC08A</text>
<text x="71.3" y="65.5">U24</text>
<text x="76.1" y="60.4">10uF/50V</text>
<text x="171.3" y="64.7">U26A</text>
<text x="171.5" y="60.7">MC74HC08A</text>
<text x="208.5" y="65.5">U23</text>
<text x="213.2" y="60.4">10uF/50V</text>
<text x="34.2" y="66.6">U26C</text>
<text x="34.4" y="77.2">MC74HC32</text>
<text x="171.3" y="77.6">U20B</text>
<text x="171.5" y="75.4">MC74HC32</text>
<text x="34.2" y="79.4">U20D</text>
<text x="34.4" y="90">MC74HC08A</text>
<text x="71.7" y="89.8">TPL7407LA</text>
<text x="171.5" y="88.2">MC74HC08A</text>
<text x="208.8" y="89.8">TPL7407LA</text>
<text x="108.1" y="93.1">K22</text>
<text x="171.3" y="94">U26B</text>
<text x="245.2" y="93.1">K16</text>
<text x="34.2" y="97.7">U26D</text>
<text x="109.9" y="105.9">V23026A1002B201</text>
<text x="171.5" y="104.6">MC74HC32</text>
<text x="247.1" y="105.9">V23026A1002B201</text>
<text x="34.4" y="108.3">MC74HC32</text>
<text x="108.1" y="109.6">K23</text>
<text x="245.2" y="109.6">K17</text>
<text x="109.9" y="122.4">V23026A1002B201</text>
<text x="247.1" y="122.4">V23026A1002B201</text>
<text x="108.1" y="126">K24</text>
<text x="245.2" y="126">K18</text>
<text x="109.9" y="138.8">V23026A1002B201</text>
<text x="247.1" y="138.8">V23026A1002B201</text>
<text x="17.7" y="148.9">U26E</text>
<text x="24.9" y="144.1">C86</text>
<text x="24.9" y="146.3">1uF/50V</text>
<text x="41.3" y="144.1">C85</text>
<text x="41.3" y="146.3">1uF/50V</text>
<text x="38.4" y="153.3">U20E</text>
<text x="17.9" y="161.3">MC74HC32</text>
<text x="34.4" y="161.3">MC74HC08A</text>
</g>
<g font-size="1.6" fill="#00f">
<text x="108.2" y="13.8">+</text>
<text x="109.3" y="17.7">NC</text>
<text x="245.4" y="13.8">+</text>
<text x="246.5" y="17.7">NC</text>
<text x="109.3" y="22.8">NO</text>
<text x="246.5" y="22.8">NO</text>
<text x="108.2" y="30.2">+</text>
<text x="109.3" y="34.2">NC</text>
<text x="245.4" y="30.2">+</text>
<text x="246.5" y="34.2">NC</text>
<text x="109.3" y="39.3">NO</text>
<text x="246.5" y="39.3">NO</text>
<text x="108.2" y="46.7">+</text>
<text x="245.4" y="46.7">+</text>
<text x="109.3" y="50.6">NC</text>
<text x="246.5" y="50.6">NC</text>
<text x="109.3" y="55.8">NO</text>
<text x="246.5" y="55.8">NO</text>
<text x="108.2" y="94.3">+</text>
<text x="245.4" y="94.3">+</text>
<text x="109.3" y="98.2">NC</text>
<text x="246.5" y="98.2">NC</text>
<text x="109.3" y="103.3">NO</text>
<text x="246.5" y="103.3">NO</text>
<text x="108.2" y="110.7">+</text>
<text x="245.4" y="110.7">+</text>
<text x="109.3" y="119.8">NO</text>
<text x="109.3" y="114.6">NC</text>
<text x="246.5" y="119.8">NO</text>
<text x="246.5" y="114.6">NC</text>
<text x="108.2" y="127.2">+</text>
<text x="109.3" y="131.1">NC</text>
<text x="245.4" y="127.2">+</text>
<text x="246.5" y="131.1">NC</text>
<text x="109.3" y="136.2">NO</text>
<text x="246.5" y="136.2">NO</text>
</g>
<g font-size="1.6" fill="#f00">
<text x="75.6" y="20.8">ElectrodeDrive_A2V1</text>
<text x="212.8" y="20.8">ElectrodeDrive_A2V3</text>
<text x="4.7" y="53.6">PinMuxCtrl_A2V1_0</text>
<text x="78.1" y="51.8">DriveSense_A2V1</text>
<text x="140.1" y="53.6">PinMuxCtrl_A2V3_0</text>
<text x="215.2" y="51.8">DriveSense_A2V3</text>
<text x="4.7" y="57.3">PinMuxCtrl_A2V1_1</text>
<text x="82.5" y="55.4">ExtIn_A2V1</text>
<text x="140.1" y="57.3">PinMuxCtrl_A2V3_1</text>
<text x="219.7" y="55.4">ExtIn_A2V3</text>
<text x="11.9" y="77.4">PortC_Bit2</text>
<text x="102.6" y="77.6">SpareOut_2</text>
<text x="147.2" y="75.5">PortC_Bit3</text>
<text x="241.6" y="77.6">SpareOut_3</text>
<text x="4.7" y="82.8">PinMuxCtrl_A2V2_0</text>
<text x="140.1" y="81">PinMuxCtrl_A2V4_0</text>
<text x="4.7" y="86.5">PinMuxCtrl_A2V2_1</text>
<text x="140.1" y="84.7">PinMuxCtrl_A2V4_1</text>
<text x="75.6" y="101.3">ElectrodeDrive_A2V2</text>
<text x="212.8" y="101.3">ElectrodeDrive_A2V4</text>
<text x="78.1" y="132.2">DriveSense_A2V2</text>
<text x="82.5" y="135.9">ExtIn_A2V2</text>
<text x="215.2" y="132.2">DriveSense_A2V4</text>
<text x="217.8" y="135.9">ExtIn_A2V4</text>
</g>
<g font-size="1.3">
<text x="29.3" y="1.4">5</text>
<text x="84.1" y="1.4">4</text>
<text x="139" y="1.4">3</text>
<text x="193.8" y="1.4">2</text>
<text x="248.7" y="1.4">1</text>
<text x=".5" y="24.7">D</text>
<text x="276.6" y="24.7">D</text>
<text x=".5" y="68.2">C</text>
<text x="276.6" y="68.2">C</text>
<text x=".5" y="111.6">B</text>
<text x="276.6" y="111.6">B</text>
<text x=".5" y="155">A</text>
<text x="276.6" y="155">A</text>
<text x="29.3" y="176.9">5</text>
<text x="84.1" y="176.9">4</text>
<text x="139" y="176.9">3</text>
<text x="193.8" y="176.9">2</text>
<text x="248.7" y="176.9">1</text>
</g>
</svg>
